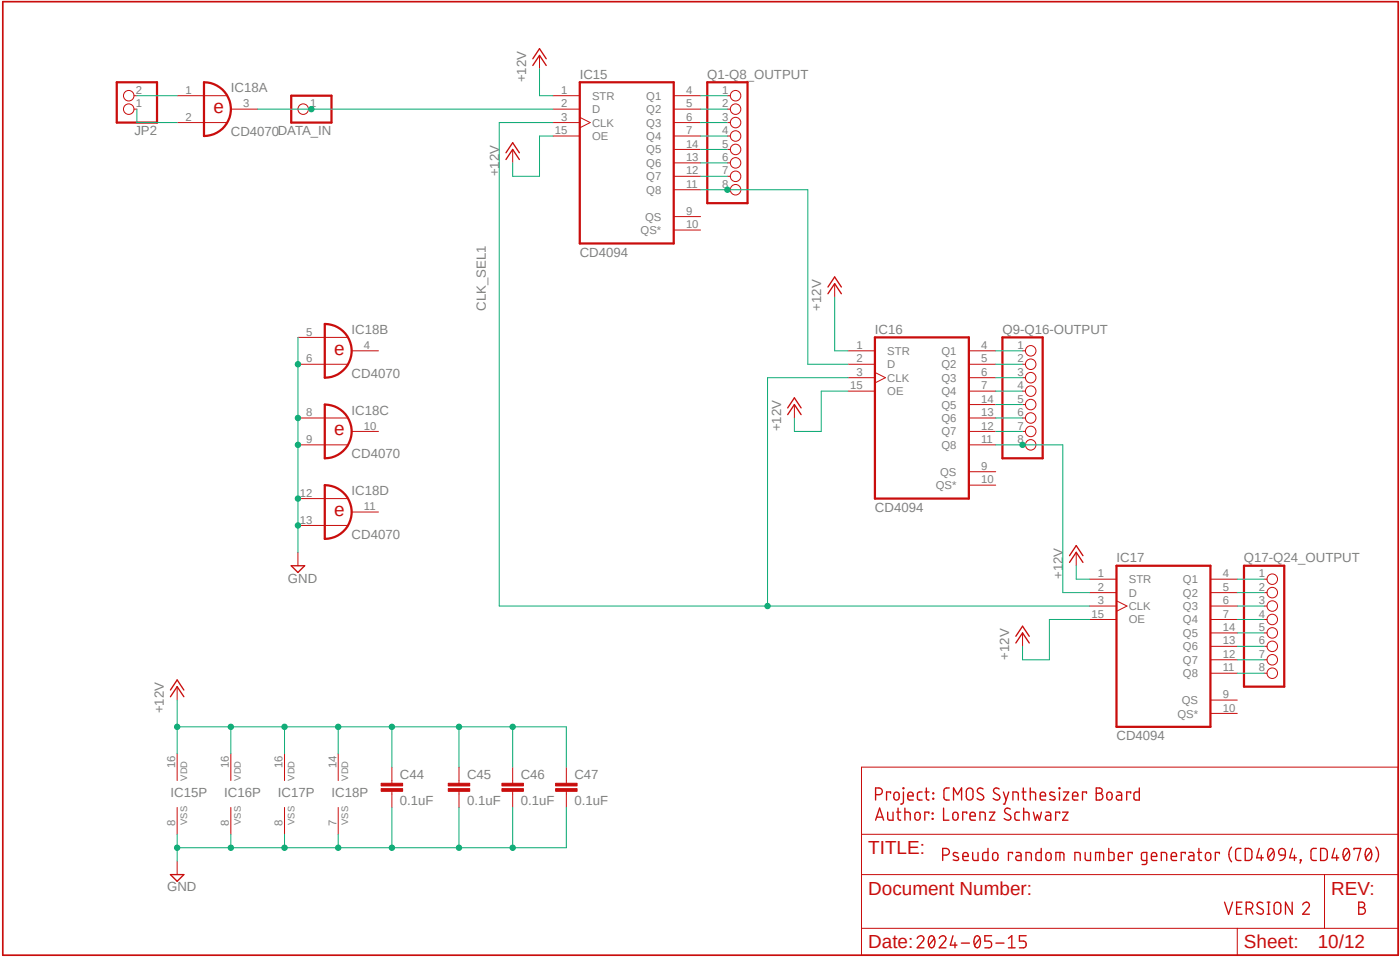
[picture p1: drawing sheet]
<svg xmlns="http://www.w3.org/2000/svg" width="265mm" height="181mm" viewBox="0 0 265 181" stroke-linecap="round" stroke-linejoin="round" font-family="sans-serif">
<!-- layer: Ebene 1 -->
<g fill="none" stroke="#c90d0c" stroke-width=".25">
<path d="M103.4 12.4l-1.3-1.9-1.3 1.9M103.4 11.1l-1.3-1.9-1.3 1.9M95.8 28.9l1.2-1.9 1.3 1.9M98.3 30.2l-1.3-1.9-1.2 1.9M159.2 55.5l-1.2-1.9-1.3 1.9M159.2 54.3l-1.2-1.9-1.3 1.9M149.1 78.4l1.2-1.9 1.3 1.9M151.6 77.1l-1.3-1.9-1.2 1.9M55.1 107h2.6l-1.3 1.2zM202.4 106.3l1.3-1.9 1.3 1.9M205 105.1l-1.3-1.9-1.3 1.9M32.3 131.7l1.2-1.9 1.3 1.9"/>
<path d="M34.8 130.5l-1.3-1.9-1.2 1.9M192.3 121.6l1.2-1.9 1.3 1.9M194.8 120.3l-1.3-1.9-1.2 1.9M165.7 155.1l.8-2.3 .7 2.3M165.7 150.3h.6a.63 .63 0 0 0 .7-.7 .63 .63 0 0 0-.7-.6h-.6v2.3M165.9 154.5h1.1M168.6 150v-.2h-.8v1.5M169 153.6v1.5h-.8l-.2-.2v-1.3M169.3 149.9l.5-.1a.87 .87 0 0 1 .1 1.4h-.5a1.03 1.03 0 0 1-.1-1.3zM169.7 153.6h.8M170 152.8v2.1l.2 .2h.3M170.9 149l.1 .1z"/>
<path d="M171 149.8v1.9l-.2 .3h-.3M171.3 153.6h.6l.4 .2v1.3M171.3 152.8v2.3M171.8 150.5h1a.53 .53 0 0 0-.3-.7 .53 .53 0 0 0-.7 .5l.1 .9 .9 .1M173.4 153.6h.3a.87 .87 0 0 1 .2 1.4l-.3 .1a.9 .9 0 0 1-.2-1.5zM174.5 149.8h-.5l-.3 .2-.1 .9 .3 .4h.6M175.1 149.8h.7M175.3 149v2l.3 .3h.2M175.8 153.8v-.2h-.8v1.5M176.4 153.8l.2 .1zM176.4 154.8l.2 .1zM176.6 149.9l.1 .2z"/>
<path d="M176.6 151l.1 .1zM178.6 152.8v2.3h1M179.7 149h-.7l-.3 .2-.1 1.6 .1 .3 .3 .2h.7M180.4 153.8l.5-.2a.87 .87 0 0 1 .2 1.4l-.4 .1-.3-.2-.1-.3zM180.5 151.3v-2.3l.7 1.3 .8-1.3v2.3M183 153.8v-.2h-.8v1.5M183 149.3a.63 .63 0 0 1 .7-.3 .63 .63 0 0 1 .4 .6l.1 1a.63 .63 0 0 1-.7 .7 .63 .63 0 0 1-.6-.7zM183.6 154.3h1a.53 .53 0 0 0-.4-.7 .53 .53 0 0 0-.6 .5l.1 .9 .9 .1M185.5 155.1v-1.5l.9 .1 .1 1.4M186.1 149.2a.57 .57 0 0 0-.9-.1 .57 .57 0 0 0 0 .8l.7 .4a.57 .57 0 0 1 .1 .9 .57 .57 0 0 1-.9-.1l-.2-.1M187.3 153.6h1l-1 1.5h1M189.1 149.2a.57 .57 0 0 0-.9-.1 .57 .57 0 0 0 .1 .8l.7 .4a.57 .57 0 0 1 .1 .9 .57 .57 0 0 1-.9-.1l-.2-.1"/>
<path d="M189.9 149.8l.5 1.5M190.9 149.8l-.7 2.2h-.3M191.2 153a.57 .57 0 0 0-.9-.1 .57 .57 0 0 0 .1 .9l.7 .3a.57 .57 0 0 1 .1 .9 .57 .57 0 0 1-.9-.1l-.2-.1M191.7 151.3v-1.5h.6l.4 .2v1.3M193 153.6l-.8 .1-.1 1 .2 .4h.7M193.4 149.8h.8M193.7 149v1.9l.1 .3 .4 .1M193.7 153.6h.7l.3 .2 .1 1.3M193.7 152.8v2.3M195 149.8l.9 .1 .1 1.4M195 149v2.3M196.9 150.5h1a.53 .53 0 0 0-.4-.7 .53 .53 0 0 0-.6 .5l.1 .9 .9 .1"/>
<path d="M197.1 153.6l-.4 1.5-.4-1-.3 1-.4-1.5M198 153.6h.6l.3 .3v1.2h-.6a.44 .44 0 0 1-.5-.5 .44 .44 0 0 1 .5-.4h.6M199.6 149.9a.56 .56 0 0 0-.9 .1v.3l.9 .4v.5a.85 .85 0 0 1-.9 0M200.4 149l.2 .1zM200.5 149.8v1.5M200.6 153.8v-.2h-.8v1.5M201.1 153.6h1l-1 1.5h1M201.3 149.8h1l-1 1.5h1M203 150.5h1a.53 .53 0 0 0-.4-.7 .53 .53 0 0 0-.6 .5l.1 .9 .9 .1M205.6 150v-.2h-.7v1.5M207.5 149h.6a.51 .51 0 0 1 .5 .5 .51 .51 0 0 1-.5 .5 .63 .63 0 0 1 .6 .6 .63 .63 0 0 1-.6 .7h-.6zM207.5 150h.6"/>
<path d="M209.6 149.9l.5-.1a.87 .87 0 0 1 .1 1.4l-.3 .1-.3-.2-.1-.3zM211.4 149.8h.6l.3 .3v1.2h-.6a.44 .44 0 0 1-.4-.5 .44 .44 0 0 1 .4-.4h.6M214 150v-.2h-.8v1.5M215.6 149v2.3h-.8l-.2-.3v-1l.4-.2h.6M32.3 165.4h2.5l-1.3 1.2zM173.6 177.4a.63 .63 0 0 1 .9-.5 .63 .63 0 0 1 .2 1l-1.1 1.3h1.3M176 177.1a.53 .53 0 0 1 .6-.1 .53 .53 0 0 1 .3 .5 1.32 1.32 0 0 1-.6 1.7 1.37 1.37 0 0 1-.4-2zM176.8 177.4l-1 1.3M177.8 177.4a.63 .63 0 0 1 .9-.5 .63 .63 0 0 1 .1 1l-1 1.3h1.2M178.4 161.7h.6a.63 .63 0 0 0 .7-.6 .63 .63 0 0 0-.7-.7h-.6v2.3M180.4 176.9l-.5 1.8h1.2M180.7 178.2v1"/>
<path d="M181.3 161.3a.56 .56 0 0 0-.9 .2l.1 .2 .9 .5v.4a.85 .85 0 0 1-1 0M181.9 178.3h1.6M182.2 161.9h1a.53 .53 0 0 0-.3-.7 .53 .53 0 0 0-.7 .5l.1 .9 .9 .1M184.1 161.2v1.1l.1 .3 .3 .1h.6v-1.5M184.6 177.1a.53 .53 0 0 1 .6-.1 .53 .53 0 0 1 .3 .5v1.1a.54 .54 0 0 1-.6 .6 .54 .54 0 0 1-.5-.6l-.1-.8zM185.5 177.4l-1.1 1.3M187 160.4v2.3h-.8l-.2-.2v-1.1l.4-.2h.6M187.7 176.9h-1.3v1h.8a.65 .65 0 0 1 .5 .7 .65 .65 0 0 1-.5 .6h-.8M188 161.4l.4-.2a.87 .87 0 0 1 .2 1.4l-.3 .1-.3-.2-.1-.3zM188.5 178.3h1.5M190.9 179.2h1.2M190.9 177.4l.6-.5v2.3"/>
<path d="M191.6 161.4v-.2h-.7v1.5M192.4 161.2h.6l.3 .4v1.1h-.6a.44 .44 0 0 1-.5-.4 .44 .44 0 0 1 .5-.5h.6M194.2 176.9h-1.3v1h.8a.65 .65 0 0 1 .5 .7 .65 .65 0 0 1-.5 .6h-.8M195.2 162.7l-.1-1.4-.9-.1v1.5M197.1 160.4v2.3h-.8l-.3-.4 .1-.9 .3-.2h.7M198.2 161.2h.3a.89 .89 0 0 1 .2 1.4l-.3 .1a.9 .9 0 0 1-.2-1.5zM200.6 161.2v1.5M201.4 162.7l-.1-1.4-1.5-.1v1.5M204.4 162.7l-.1-1.4-.9-.1v1.5M205.4 161.2v1.1l.1 .3 .3 .1h.6v-1.5M208.1 161.2v1.5M208.9 162.7l-.1-1.4-1.5-.1v1.5"/>
<path d="M209.8 160.4v2.3h.8l.2-.2v-1.1l-.3-.2h-.7M211.6 161.9h1.1a.53 .53 0 0 0-.4-.7 .53 .53 0 0 0-.7 .5l.2 .9 .9 .1M214.3 161.4v-.2h-.8v1.5M217 162.7h-.7l-.3-.2 .1-1.2 .9-.1v2l-.2 .2-.6 .1M217.9 161.9h1a.53 .53 0 0 0-.3-.7 .53 .53 0 0 0-.7 .5l.1 .9 .9 .1M220.8 162.7v-1.1l-.1-.3-.9-.1v1.5M221.7 161.9h1a.53 .53 0 0 0-.4-.7 .53 .53 0 0 0-.6 .5l.1 .9 .9 .1M224.3 161.4v-.2h-.7v1.5M225.1 161.2h.6l.3 .4v1.1h-.6a.44 .44 0 0 1-.5-.4 .44 .44 0 0 1 .5-.5h.6M226.7 161.2h.7M226.9 160.4v2.1l.2 .2h.3M228.4 161.2h.3a.87 .87 0 0 1 .2 1.4l-.3 .1a.9 .9 0 0 1-.2-1.5z"/>
<path d="M230.8 161.4v-.2h-.8v1.5M231.8 170.6l.7 2.3 .8-2.3M233.1 160.2a2.17 2.17 0 0 0 0 2.8M234 171.6h.8M234.9 160.4h-.7l-.2 .2-.2 1.6 .3 .4 .8 .1M235.1 170.6h-1.1v2.3h1.1M235.7 160.4l.8 .1 .4 .4v1.2l-.1 .4-.3 .2h-.8zM235.9 171.9h.6a.63 .63 0 0 0 .6-.7 .63 .63 0 0 0-.6-.6h-.6v2.3M236.6 171.9l.5 1M238.3 160.4l-.5 1.8h1.3M238.7 161.7v1M239 170.8a.57 .57 0 0 0-.9-.1 .57 .57 0 0 0 .1 .8l.7 .4a.57 .57 0 0 1 0 .9 .57 .57 0 0 1-.8-.1l-.3-.1"/>
<path d="M239.8 172.9h.5M239.8 170.6h.5M240.1 170.6v2.3M240.2 160.6a.54 .54 0 0 1 .6-.1 .54 .54 0 0 1 .3 .5 1.28 1.28 0 0 1-.6 1.7 1.35 1.35 0 0 1-.4-2zM241 160.9l-1 1.3M241.4 170.7l.4-.1 .5 .2 .1 1.4a.63 .63 0 0 1-.6 .7 .63 .63 0 0 1-.7-.7l.1-1.2zM242.3 160.5h.5l.4 .4 .1 .8h-.8a.62 .62 0 0 1-.5-.5 .62 .62 0 0 1 .3-.7zM243.3 161.7l-.3 .7-.7 .3M244.6 170.6v2.3l-1.3-2.3v2.3M244.6 160.4l-.5 1.8h1.3M245 161.7v1M246.1 162.6l.1 .1z"/>
<path d="M246.2 162.7l-.2 .5M246.5 171.1a.63 .63 0 0 1 .9-.5 .63 .63 0 0 1 .2 1l-1.1 1.3h1.3M249.1 160.4h-.6l-.3 .2-.1 1.6 .2 .4 .8 .1M249.9 160.4l.9 .1 .4 .4v1.2l-.1 .4-.3 .2h-.9zM252.6 160.4l-.5 1.8h1.3M253 161.7v1M254.5 160.6a.54 .54 0 0 1 .6-.1 .54 .54 0 0 1 .3 .5 1.28 1.28 0 0 1-.6 1.7 1.35 1.35 0 0 1-.4-2zM255.3 160.9l-1 1.3M256.3 160.7v-.3h1.2l-.6 2.3M257.2 170.6h.6a.51 .51 0 0 1 .5 .5 .51 .51 0 0 1-.5 .5 .64 .64 0 0 1 .6 .6 .64 .64 0 0 1-.6 .7h-.6zM257.2 171.6h.6M258.6 160.6a.54 .54 0 0 1 .6-.1 .54 .54 0 0 1 .3 .5 1.31 1.31 0 0 1-.5 1.7 1.28 1.28 0 0 1-.6-1.7z"/>
<path d="M259.5 160.9l-1 1.3M260.4 160.2a2.17 2.17 0 0 1 0 2.8"/>
</g>
<path d="M22.1 15.6h7.6v7.6h-7.6zM38.6 15.6a5.1 5.1 0 0 1 5.1 5 5.1 5.1 0 0 1-5.1 5.1zM55.1 18.1h7.6v5.1h-7.6zM109.7 15.6h17.8v30.4h-17.8zM133.9 15.6h7.6v22.8h-7.6zM61.5 61.3a5.1 5.1 0 0 1 5.1 5 5.1 5.1 0 0 1-5.1 5.1zM61.5 76.5a5.1 5.1 0 0 1 5.1 5.1 5.1 5.1 0 0 1-5.1 5.1zM165.6 63.8h17.8v30.5h-17.8zM189.7 63.8h7.6v22.9h-7.6zM61.5 91.7a5.1 5.1 0 0 1 5.1 5.1 5.1 5.1 0 0 1-5.1 5.1zM211.3 107h17.8v30.4h-17.8zM235.4 107h7.7v22.8h-7.7z" fill="none" stroke="#c90d0c" stroke-width=".42"/>
<g fill="none" stroke="#c90d0c" stroke-width=".19">
<path d="M25.4 18.1h.5M33.5 18.1h9.4M102.1 10.5v2.5M104.6 18.1h5.1M127.5 18.1h5.1M137.7 18.1h.5M25.4 20.6h.5M33.5 23.2h9.4M43.7 20.6h5.1M58.4 20.6h.5M97 28.3v2.5M104.6 20.6h5.1"/>
<path d="M104.6 23.2h5.1M104.6 25.7h5.1M109.7 22.2l2 1-2 1M127.5 20.6h5.1M127.5 23.2h5.1M127.5 25.7h5.1M127.5 35.9h5.1M127.5 33.3h5.1M127.5 30.8h5.1M127.5 28.3h5.1M137.7 20.6h.5M137.7 23.2h.5"/>
<path d="M137.7 25.7h.5M137.7 35.9h.5M137.7 33.3h.5M137.7 30.8h.5M137.7 28.3h.5M127.5 41h5.1M127.5 43.5h5.1M158 53.6v2.6M56.4 68.9h9.4M56.4 79h9.4M56.4 63.8h9.4M66.5 66.3h5.1"/>
<path d="M150.3 76.5v2.5M160.5 66.3h5.1M160.5 68.9h5.1M160.5 71.4h5.1M160.5 74h5.1M165.6 70.4l2 1-2 1M183.4 66.3h5M183.4 68.9h5M183.4 71.4h5M183.4 74h5M183.4 79h5M183.4 76.5h5"/>
<path d="M193.5 66.3h.6M193.5 68.9h.6M193.5 71.4h.6M193.5 74h.6M193.5 79h.6M193.5 76.5h.6M56.4 84.1h9.4M56.4 94.3h9.4M56.4 99.4h9.4M66.5 81.6h5.1M66.5 96.8h5.1M183.4 89.2h5"/>
<path d="M183.4 91.7h5M183.4 84.1h5M183.4 81.6h5M193.5 84.1h.6M193.5 81.6h.6M56.4 104.4v2.6M193.5 119.7v2.5M203.7 104.4v2.6M206.2 109.5h5.1M206.2 112.1h5.1M206.2 114.6h5.1M206.2 117.1h5.1"/>
<path d="M211.3 113.6l2 1-2 1M229.1 109.5h5.1M229.1 112.1h5.1M229.1 114.6h5.1M229.1 117.1h5.1M229.1 119.7h5.1M239.2 109.5h.6M239.2 112.1h.6M239.2 114.6h.6M239.2 117.1h.6M239.2 119.7h.6M33.5 129.8v2.6"/>
<path d="M229.1 132.4h5.1M229.1 134.9h5.1M229.1 127.3h5.1M229.1 124.8h5.1M229.1 122.2h5.1M239.2 127.3h.6M239.2 124.8h.6M239.2 122.2h.6M33.5 142.5v5.1M33.5 152.7v5.1M43.7 142.5v5.1M43.7 152.7v5.1"/>
<path d="M53.8 142.5v5.1M53.8 152.7v5.1M64 142.5v5.1M64 152.7v5.1M74.2 145.1v3M74.2 149.6v3.1M86.9 145.1v3M86.9 149.6v3.1M97 145.1v3M97 149.6v3.1M107.2 145.1v3M107.2 149.6v3.1"/>
<path d="M163 145.1h101.6v35.5h-101.6zM163 157.8h101.6M33.5 162.8v2.6M163 175.5h101.6M163 165.4h101.6M234.2 175.5v5.1M250.7 165.4v10.1"/>
<circle cx="24.4" cy="18.1" r=".99"/>
<circle cx="139.2" cy="18.1" r=".99"/>
<circle cx="24.4" cy="20.6" r=".99"/>
<circle cx="57.4" cy="20.6" r=".99"/>
<circle cx="139.2" cy="33.3" r=".99"/>
<circle cx="139.2" cy="35.9" r=".99"/>
<circle cx="139.2" cy="20.6" r=".99"/>
<circle cx="139.2" cy="23.2" r=".99"/>
<circle cx="139.2" cy="28.3" r=".99"/>
<circle cx="139.2" cy="30.8" r=".99"/>
<circle cx="139.2" cy="25.7" r=".99"/>
<circle cx="195.1" cy="74" r=".99"/>
<circle cx="195.1" cy="71.4" r=".99"/>
<circle cx="195.1" cy="68.9" r=".99"/>
<circle cx="195.1" cy="76.5" r=".99"/>
<circle cx="195.1" cy="66.3" r=".99"/>
<circle cx="195.1" cy="79" r=".99"/>
<circle cx="195.1" cy="84.1" r=".99"/>
<circle cx="195.1" cy="81.6" r=".99"/>
<circle cx="240.8" cy="112.1" r=".99"/>
<circle cx="240.8" cy="114.6" r=".99"/>
<circle cx="240.8" cy="109.5" r=".99"/>
<circle cx="240.8" cy="117.1" r=".99"/>
<circle cx="240.8" cy="119.7" r=".99"/>
<circle cx="240.8" cy="122.2" r=".99"/>
<circle cx="240.8" cy="124.8" r=".99"/>
<circle cx="240.8" cy="127.3" r=".99"/>
</g>
<g fill="#c90d0c" stroke="#c90d0c" stroke-width=".19">
<path d="M72.1 149.1h4.1v.5h-4.1z"/>
<path d="M72.1 148.1h4.1v.5h-4.1z"/>
<path d="M84.8 149.1h4.1v.5h-4.1z"/>
<path d="M84.8 148.1h4.1v.5h-4.1z"/>
<path d="M95 149.1h4.1v.5h-4.1z"/>
<path d="M95 148.1h4.1v.5h-4.1z"/>
<path d="M105.2 149.1h4v.5h-4z"/>
<path d="M105.2 148.1h4v.5h-4z"/>
</g>
<path d="M.5 .3h264.1v180.3h-264.1z" fill="none" stroke="#c90d0c" stroke-width=".32"/>
<path d="M33.5 157.8v5M33.5 160.3h10.2" fill="none" stroke="#0dab76" stroke-width=".19"/>
<circle cx="33.5" cy="160.3" r=".51" fill="#0dab76"/>
<g fill="none" stroke="#0dab76" stroke-width=".19">
<path d="M43.7 157.8v2.5h10.1"/>
<circle cx="33.5" cy="160.3" r=".51"/>
</g>
<circle cx="43.7" cy="160.3" r=".51" fill="#0dab76"/>
<g fill="none" stroke="#0dab76" stroke-width=".19">
<path d="M64 157.8v2.5h-10.2v-2.5"/>
<circle cx="43.7" cy="160.3" r=".51"/>
</g>
<circle cx="53.8" cy="160.3" r=".51" fill="#0dab76"/>
<g fill="none" stroke="#0dab76" stroke-width=".19">
<path d="M64 160.3h10.2"/>
<circle cx="53.8" cy="160.3" r=".51"/>
</g>
<circle cx="64" cy="160.3" r=".51" fill="#0dab76"/>
<g fill="none" stroke="#0dab76" stroke-width=".19">
<path d="M74.2 152.7v7.6h12.7"/>
<circle cx="64" cy="160.3" r=".51"/>
</g>
<circle cx="74.2" cy="160.3" r=".51" fill="#0dab76"/>
<g fill="none" stroke="#0dab76" stroke-width=".19">
<path d="M86.9 152.7v7.6h10.1"/>
<circle cx="74.2" cy="160.3" r=".51"/>
</g>
<circle cx="86.9" cy="160.3" r=".51" fill="#0dab76"/>
<g fill="none" stroke="#0dab76" stroke-width=".19">
<path d="M97 152.7v7.6h10.2"/>
<circle cx="86.9" cy="160.3" r=".51"/>
</g>
<circle cx="97" cy="160.3" r=".51" fill="#0dab76"/>
<g fill="none" stroke="#0dab76" stroke-width=".19">
<path d="M56.4 63.8v15.2M107.2 152.7v7.6"/>
<circle cx="97" cy="160.3" r=".51"/>
</g>
<circle cx="56.4" cy="68.9" r=".51" fill="#0dab76"/>
<g fill="none" stroke="#0dab76" stroke-width=".19">
<path d="M56.4 79v5.1"/>
<circle cx="56.4" cy="68.9" r=".51"/>
</g>
<circle cx="56.4" cy="79" r=".51" fill="#0dab76"/>
<g fill="none" stroke="#0dab76" stroke-width=".19">
<path d="M56.4 84.1v10.2"/>
<circle cx="56.4" cy="79" r=".51"/>
</g>
<circle cx="56.4" cy="84.1" r=".51" fill="#0dab76"/>
<g fill="none" stroke="#0dab76" stroke-width=".19">
<path d="M56.4 94.3v5.1"/>
<circle cx="56.4" cy="84.1" r=".51"/>
</g>
<circle cx="56.4" cy="94.3" r=".51" fill="#0dab76"/>
<g fill="none" stroke="#0dab76" stroke-width=".19">
<path d="M56.4 99.4v5"/>
<circle cx="56.4" cy="94.3" r=".51"/>
</g>
<circle cx="56.4" cy="99.4" r=".51" fill="#0dab76"/>
<g fill="none" stroke="#0dab76" stroke-width=".19">
<path d="M33.5 132.4v10.1M33.5 137.4h10.2"/>
<circle cx="56.4" cy="99.4" r=".51"/>
</g>
<circle cx="33.5" cy="137.4" r=".51" fill="#0dab76"/>
<g fill="none" stroke="#0dab76" stroke-width=".19">
<path d="M53.8 142.5v-5.1h-10.1v5.1"/>
<circle cx="33.5" cy="137.4" r=".51"/>
</g>
<circle cx="43.7" cy="137.4" r=".51" fill="#0dab76"/>
<g fill="none" stroke="#0dab76" stroke-width=".19">
<path d="M53.8 137.4h10.2"/>
<circle cx="43.7" cy="137.4" r=".51"/>
</g>
<circle cx="53.8" cy="137.4" r=".51" fill="#0dab76"/>
<g fill="none" stroke="#0dab76" stroke-width=".19">
<path d="M64 142.5v-5.1h10.2v7.7"/>
<circle cx="53.8" cy="137.4" r=".51"/>
</g>
<circle cx="64" cy="137.4" r=".51" fill="#0dab76"/>
<g fill="none" stroke="#0dab76" stroke-width=".19">
<path d="M74.2 137.4h33v7.7"/>
<circle cx="64" cy="137.4" r=".51"/>
</g>
<circle cx="74.2" cy="137.4" r=".51" fill="#0dab76"/>
<g fill="none" stroke="#0dab76" stroke-width=".19">
<path d="M86.9 137.4v7.7"/>
<circle cx="74.2" cy="137.4" r=".51"/>
</g>
<circle cx="86.9" cy="137.4" r=".51" fill="#0dab76"/>
<g fill="none" stroke="#0dab76" stroke-width=".19">
<path d="M97 137.4v7.7"/>
<circle cx="86.9" cy="137.4" r=".51"/>
</g>
<circle cx="97" cy="137.4" r=".51" fill="#0dab76"/>
<g fill="none" stroke="#0dab76" stroke-width=".19">
<path d="M102.1 13v5.1h2.5M104.6 25.7h-2.5v7.6h-5.1v-2.5M132.6 35.9h20.3v33h7.6M158 56.2v10.1h2.5M160.5 74h-5.1v7.6h-5.1v-2.6M203.7 107v2.5h2.5M206.2 117.1h-7.6v7.7h-5.1v-2.6"/>
<circle cx="97" cy="137.4" r=".51"/>
</g>
<circle cx="137.7" cy="35.9" r=".51" fill="#0dab76"/>
<g fill="none" stroke="#0dab76" stroke-width=".19">
<path d="M188.4 84.1h12.7v28h5.1"/>
<circle cx="137.7" cy="35.9" r=".51"/>
</g>
<circle cx="193.5" cy="84.1" r=".51" fill="#0dab76"/>
<g fill="none" stroke="#0dab76" stroke-width=".19">
<path d="M104.6 23.2h-10.1v91.4h111.7M160.5 71.4h-15.2v43.2M234.2 127.3h5"/>
<circle cx="193.5" cy="84.1" r=".51"/>
</g>
<circle cx="145.3" cy="114.6" r=".51" fill="#0dab76"/>
<g fill="none" stroke="#0dab76" stroke-width=".19">
<path d="M48.8 20.6h10.1"/>
<circle cx="145.3" cy="114.6" r=".51"/>
</g>
<circle cx="58.9" cy="20.6" r=".51" fill="#0dab76"/>
<g fill="none" stroke="#0dab76" stroke-width=".19">
<path d="M25.9 18.1h7.6M132.6 18.1h5.1M25.9 20.6v2.6h7.6M58.9 20.6h45.7M132.6 33.3h5.1M132.6 28.3h5.1M132.6 23.2h5.1M132.6 20.6h5.1M132.6 30.8h5.1M132.6 25.7h5.1M188.4 66.3h5.1M188.4 71.4h5.1"/>
<path d="M188.4 76.5h5.1M188.4 68.9h5.1M188.4 74h5.1M188.4 79h5.1M188.4 81.6h5.1M234.2 112.1h5M234.2 117.1h5M234.2 109.5h5M234.2 114.6h5M234.2 119.7h5M234.2 122.2h5M234.2 124.8h5"/>
<circle cx="58.9" cy="20.6" r=".51"/>
</g>
<g font-size="3.6" fill="#c90d0c">
<text x="40.4" y="21.4">e</text>
<text x="63.2" y="67.1">e</text>
<text x="63.2" y="82.3">e</text>
<text x="63.2" y="97.6">e</text>
<text x="164.3" y="161.6">TITLE:</text>
<text x="164.3" y="169.2">Document Number:</text>
<text x="251.9" y="169.2">REV:</text>
<text x="164.3" y="179.3">Date:</text>
<text x="235.4" y="179.3">Sheet:</text>
<text x="249.4" y="179.3">10/12</text>
</g>
<g font-size="2.5" fill="#808080">
<text x="43.7" y="17.5">IC18A</text>
<text x="99.6" y="15.6" transform="rotate(-90 99.6 15.6)">+12V</text>
<text x="109.7" y="14.9">IC15</text>
<text x="133.8" y="14.9">Q1-Q8_OUTPUT</text>
<text x="25.4" y="25.6">JP2</text>
<text x="43.7" y="25.7">CD4070DATA_IN</text>
<text x="94.5" y="33.3" transform="rotate(-90 94.5 33.3)">+12V</text>
<text x="109.7" y="48.6">CD4094</text>
<text x="91.9" y="58.7" transform="rotate(-90 91.9 58.7)">CLK_SEL1</text>
<text x="155.4" y="58.7" transform="rotate(-90 155.4 58.7)">+12V</text>
<text x="66.6" y="63.2">IC18B</text>
<text x="165.6" y="63.2">IC16</text>
<text x="189.7" y="63.2">Q9-Q16-OUTPUT</text>
<text x="66.6" y="71.4">CD4070</text>
<text x="66.6" y="78.4">IC18C</text>
<text x="147.8" y="81.6" transform="rotate(-90 147.8 81.6)">+12V</text>
<text x="66.6" y="86.7">CD4070</text>
<text x="66.6" y="93.6">IC18D</text>
<text x="66.6" y="101.9">CD4070</text>
<text x="165.6" y="96.8">CD4094</text>
<text x="211.3" y="106.3">IC17</text>
<text x="235.4" y="106.3">Q17-Q24_OUTPUT</text>
<text x="54.5" y="110.1">GND</text>
<text x="201.1" y="109.5" transform="rotate(-90 201.1 109.5)">+12V</text>
<text x="191" y="124.7" transform="rotate(-90 191 124.7)">+12V</text>
<text x="31" y="134.9" transform="rotate(-90 31 134.9)">+12V</text>
<text x="211.3" y="140">CD4094</text>
<text x="75.7" y="147.2">C44</text>
<text x="88.4" y="147.2">C45</text>
<text x="98.5" y="147.2">C46</text>
<text x="108.7" y="147.2">C47</text>
<text x="32.3" y="150.8">IC15P</text>
<text x="42.4" y="150.8">IC16P</text>
<text x="52.6" y="150.8">IC17P</text>
<text x="62.7" y="150.8">IC18P</text>
<text x="75.7" y="152.3">0.1uF</text>
<text x="88.4" y="152.3">0.1uF</text>
<text x="98.5" y="152.3">0.1uF</text>
<text x="108.7" y="152.3">0.1uF</text>
<text x="31.6" y="168.6">GND</text>
</g>
<g font-size="2.1" fill="#808080">
<text x="25.7" y="17.7">2</text>
<text x="35.1" y="17.7">1</text>
<text x="106.2" y="17.7">1</text>
<text x="129.8" y="17.7">4</text>
<text x="136.7" y="17.7">1</text>
<text x="25.7" y="20.3">1</text>
<text x="35.1" y="22.8">2</text>
<text x="46" y="20.3">3</text>
<text x="58.7" y="20.3">1</text>
<text x="106.2" y="20.3">2</text>
<text x="106.2" y="22.8">3</text>
<text x="112.1" y="18.9">STR</text>
<text x="112.1" y="21.4">D</text>
<text x="112.1" y="23.9">CLK</text>
<text x="122.3" y="18.9">Q1</text>
<text x="122.3" y="21.4">Q2</text>
<text x="122.3" y="23.9">Q3</text>
<text x="129.8" y="20.3">5</text>
<text x="129.8" y="22.8">6</text>
<text x="136.7" y="20.3">2</text>
<text x="136.7" y="22.8">3</text>
<text x="105" y="25.4">15</text>
<text x="112.1" y="26.5">OE</text>
<text x="122.3" y="26.5">Q4</text>
<text x="122.3" y="29">Q5</text>
<text x="129.8" y="25.4">7</text>
<text x="129.8" y="27.9">14</text>
<text x="136.7" y="25.4">4</text>
<text x="136.7" y="27.9">5</text>
<text x="122.3" y="34.1">Q7</text>
<text x="122.3" y="31.6">Q6</text>
<text x="129.8" y="35.5">11</text>
<text x="129.8" y="33">12</text>
<text x="129.8" y="30.4">13</text>
<text x="136.7" y="30.4">6</text>
<text x="136.7" y="33">7</text>
<text x="136.7" y="35.5">8</text>
<text x="122.1" y="41.7">QS</text>
<text x="122.3" y="36.6">Q8</text>
<text x="129.8" y="40.6">9</text>
<text x="121.2" y="44.3">QS*</text>
<text x="129.8" y="43.1">10</text>
<text x="57.9" y="63.4">5</text>
<text x="68.9" y="66">4</text>
<text x="162.1" y="66">1</text>
<text x="185.7" y="66">4</text>
<text x="192.5" y="66">1</text>
<text x="57.9" y="68.5">6</text>
<text x="162.1" y="68.5">2</text>
<text x="162.1" y="71.1">3</text>
<text x="167.9" y="67.1">STR</text>
<text x="167.9" y="69.6">D</text>
<text x="178.2" y="67.1">Q1</text>
<text x="178.2" y="69.6">Q2</text>
<text x="185.7" y="68.5">5</text>
<text x="185.7" y="71.1">6</text>
<text x="192.5" y="68.5">2</text>
<text x="192.5" y="71.1">3</text>
<text x="160.9" y="73.6">15</text>
<text x="167.9" y="72.2">CLK</text>
<text x="167.9" y="74.7">OE</text>
<text x="178.2" y="72.2">Q3</text>
<text x="178.2" y="74.7">Q4</text>
<text x="178.2" y="77.3">Q5</text>
<text x="185.7" y="73.6">7</text>
<text x="185.7" y="76.1">14</text>
<text x="192.5" y="73.6">4</text>
<text x="192.5" y="76.1">5</text>
<text x="57.9" y="78.7">8</text>
<text x="57.9" y="83.8">9</text>
<text x="68.9" y="81.2">10</text>
<text x="178.2" y="82.3">Q7</text>
<text x="178.2" y="79.8">Q6</text>
<text x="185.7" y="83.8">11</text>
<text x="185.7" y="81.2">12</text>
<text x="185.7" y="78.7">13</text>
<text x="192.5" y="78.7">6</text>
<text x="192.5" y="81.2">7</text>
<text x="192.5" y="83.8">8</text>
<text x="177.9" y="90">QS</text>
<text x="178.2" y="84.9">Q8</text>
<text x="185.7" y="88.8">9</text>
<text x="56.8" y="93.9">12</text>
<text x="177.1" y="92.5">QS*</text>
<text x="185.7" y="91.4">10</text>
<text x="56.8" y="99">13</text>
<text x="68.9" y="96.5">11</text>
<text x="207.8" y="109.2">1</text>
<text x="207.8" y="111.7">2</text>
<text x="213.6" y="110.3">STR</text>
<text x="213.6" y="112.8">D</text>
<text x="223.9" y="110.3">Q1</text>
<text x="223.9" y="112.8">Q2</text>
<text x="231.4" y="109.2">4</text>
<text x="231.4" y="111.7">5</text>
<text x="238.3" y="109.2">1</text>
<text x="238.3" y="111.7">2</text>
<text x="206.6" y="116.8">15</text>
<text x="207.8" y="114.2">3</text>
<text x="213.6" y="115.4">CLK</text>
<text x="213.6" y="117.9">OE</text>
<text x="223.9" y="115.4">Q3</text>
<text x="223.9" y="117.9">Q4</text>
<text x="231.4" y="114.2">6</text>
<text x="231.4" y="116.8">7</text>
<text x="231.4" y="119.3">14</text>
<text x="238.3" y="114.2">3</text>
<text x="238.3" y="116.8">4</text>
<text x="238.3" y="119.3">5</text>
<text x="223.9" y="125.5">Q7</text>
<text x="223.9" y="123">Q6</text>
<text x="223.9" y="120.4">Q5</text>
<text x="231.4" y="124.4">12</text>
<text x="231.4" y="121.9">13</text>
<text x="238.3" y="121.9">6</text>
<text x="238.3" y="124.4">7</text>
<text x="223.9" y="128">Q8</text>
<text x="231.4" y="126.9">11</text>
<text x="238.3" y="126.9">8</text>
<text x="222.8" y="135.7">QS*</text>
<text x="223.7" y="133.1">QS</text>
<text x="231.4" y="132">9</text>
<text x="231.4" y="134.6">10</text>
<text x="33.2" y="145.3" transform="rotate(-90 33.2 145.3)">16</text>
<text x="43.3" y="145.3" transform="rotate(-90 43.3 145.3)">16</text>
<text x="53.5" y="145.3" transform="rotate(-90 53.5 145.3)">16</text>
<text x="63.7" y="145.3" transform="rotate(-90 63.7 145.3)">14</text>
<text x="33.2" y="156.2" transform="rotate(-90 33.2 156.2)">8</text>
<text x="43.3" y="156.2" transform="rotate(-90 43.3 156.2)">8</text>
<text x="53.5" y="156.2" transform="rotate(-90 53.5 156.2)">8</text>
<text x="63.7" y="156.2" transform="rotate(-90 63.7 156.2)">7</text>
</g>
<g font-size="1.8" fill="#808080">
<text x="35.4" y="147.6" transform="rotate(-90 35.4 147.6)">VDD</text>
<text x="45.6" y="147.6" transform="rotate(-90 45.6 147.6)">VDD</text>
<text x="55.8" y="147.6" transform="rotate(-90 55.8 147.6)">VDD</text>
<text x="65.9" y="147.6" transform="rotate(-90 65.9 147.6)">VDD</text>
<text x="35.4" y="156" transform="rotate(-90 35.4 156)">VSS</text>
<text x="45.6" y="156" transform="rotate(-90 45.6 156)">VSS</text>
<text x="55.8" y="156" transform="rotate(-90 55.8 156)">VSS</text>
<text x="65.9" y="156" transform="rotate(-90 65.9 156)">VSS</text>
</g>
</svg>
